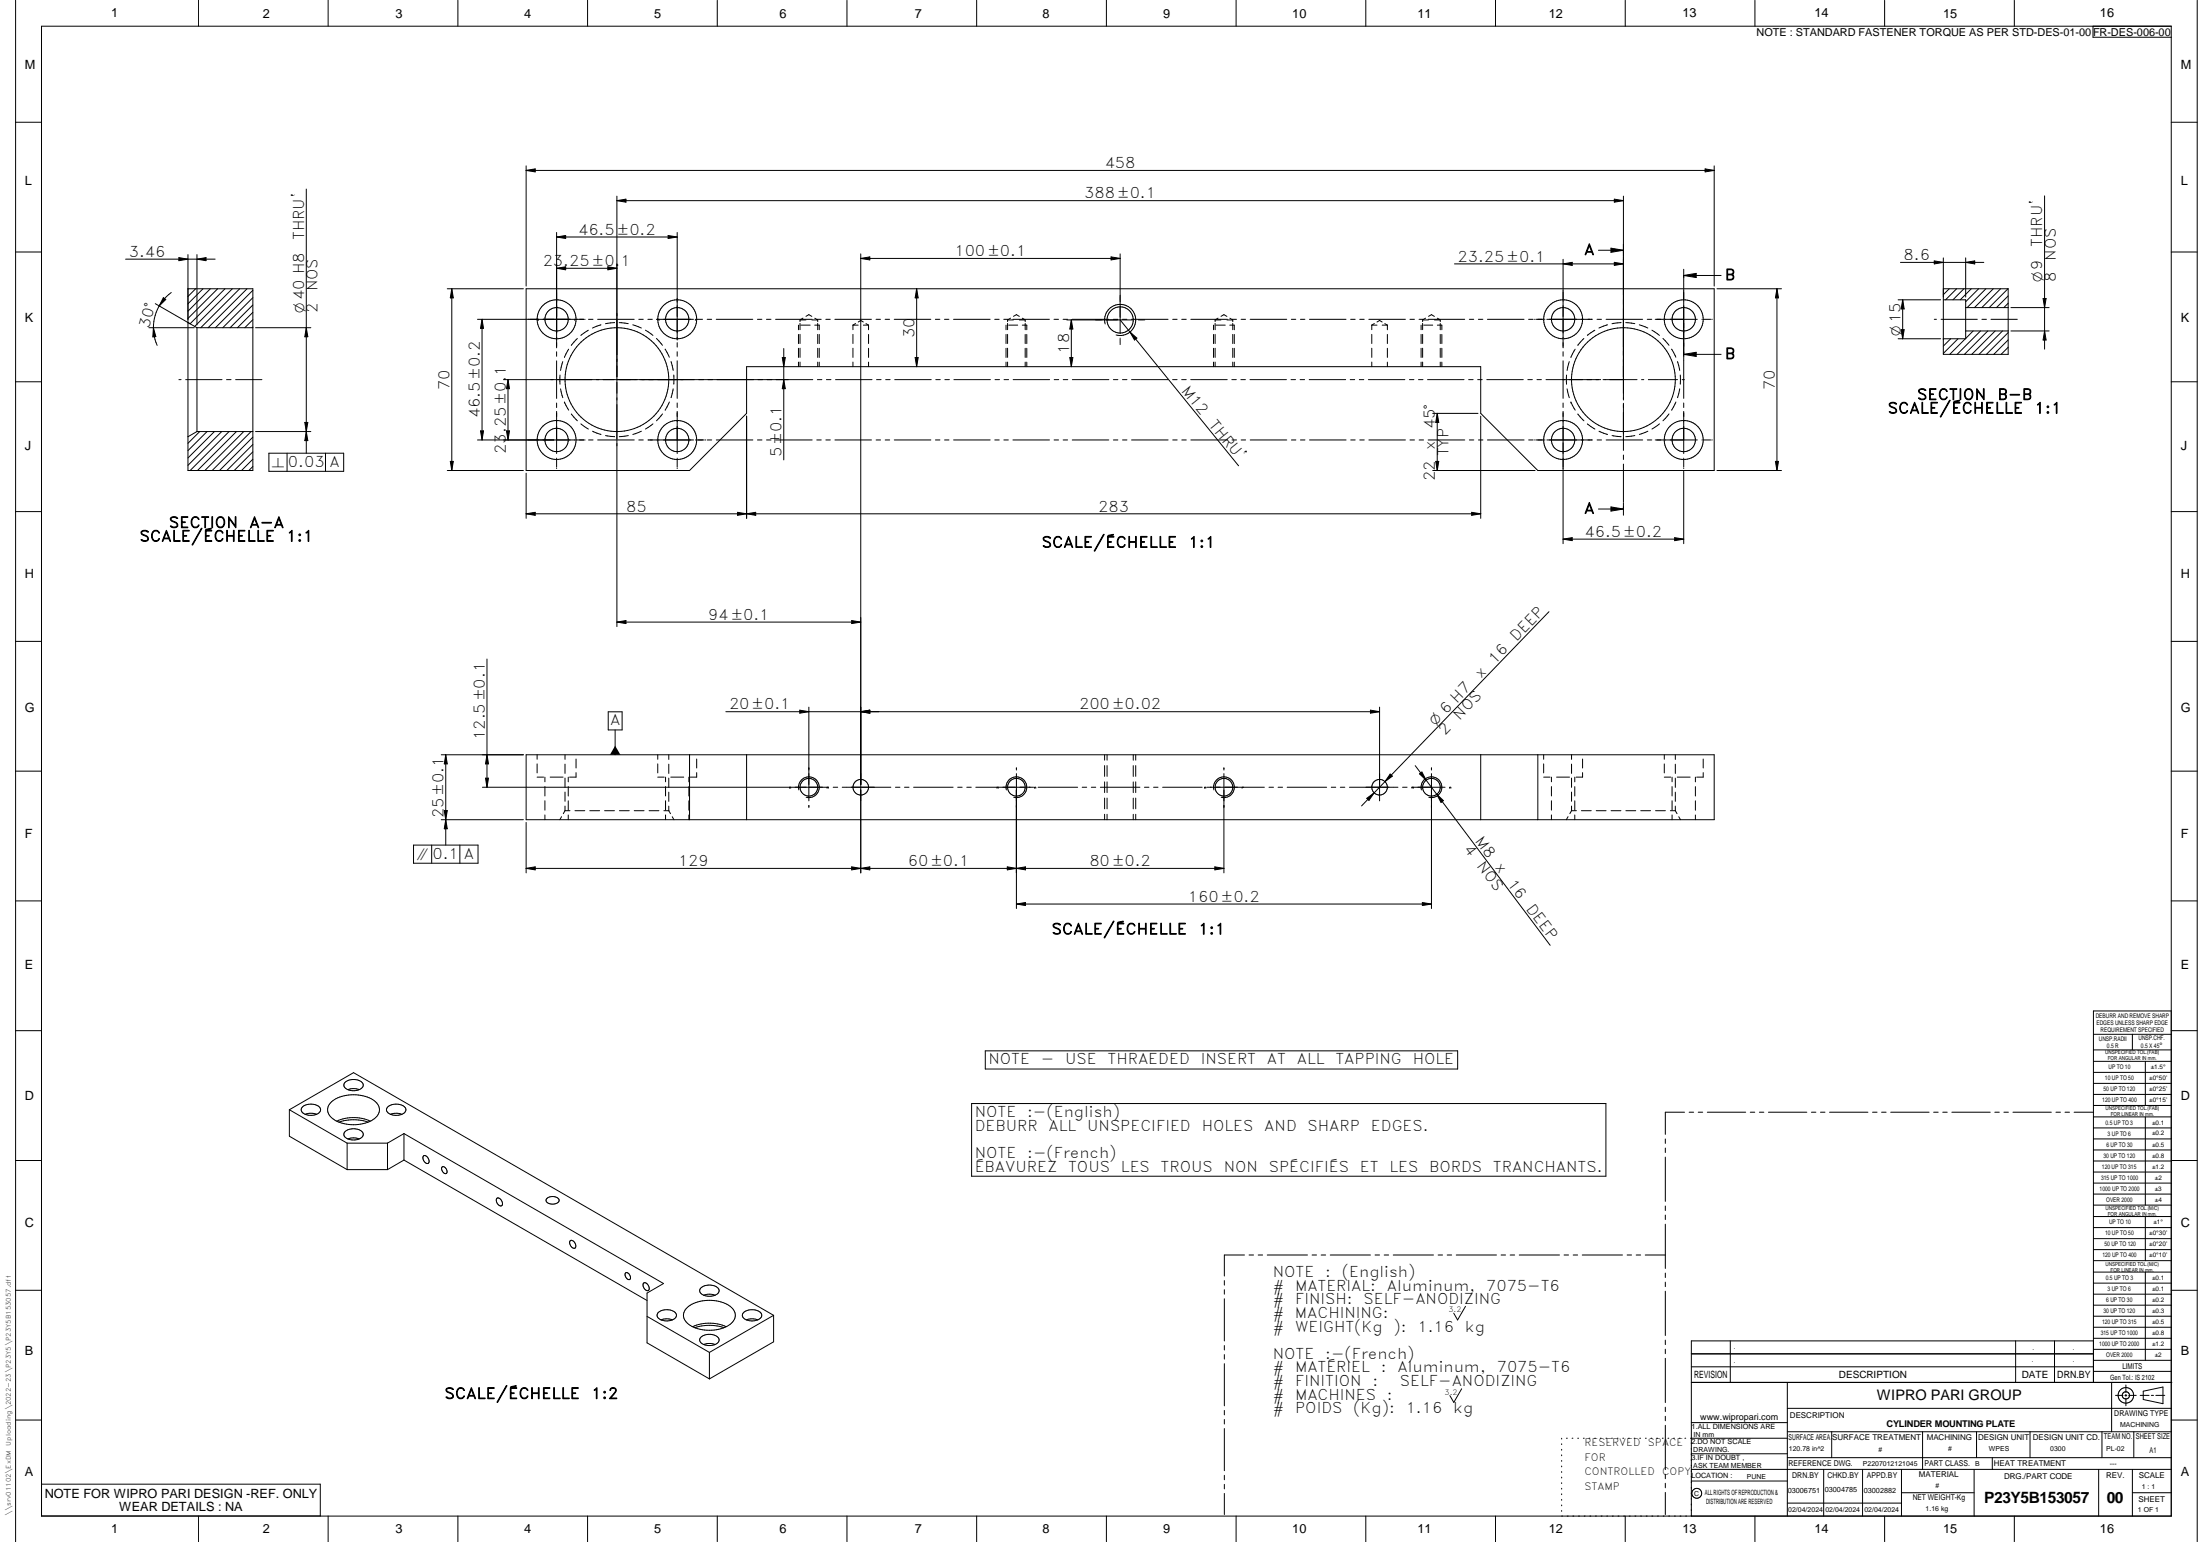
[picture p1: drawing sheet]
<svg xmlns="http://www.w3.org/2000/svg" width="848mm" height="594mm" viewBox="0 0 848 594" stroke-linecap="round" stroke-linejoin="round" font-family="sans-serif">
<g fill="none" stroke="#000" stroke-width=".39">
<path d="M6 .1v593.9M16 10.1h821v574h-821zM76.5 .1v10M126.5 .1v10M176.5 .1v10M226.5 .1v10M276.5 .1v10M326.5 .1v10M376.5 .1v10M426.5 .1v10M476.5 .1v10M526.5 .1v10"/>
<path d="M576.5 .1v10M626.5 .1v10M676.5 .1v10M726.5 .1v10M776.5 .1v10M806.8 10.1v4.3h30.2M847 .1v593.9M6 47.1h10M837 47.1h10M118.1 72.8v101.8M202.8 65.7h458M202.8 65.7l3.5-.6v1.1z"/>
<path d="M202.8 63.9v46.3M237.8 75.6v165.8M237.8 77.3l3.5-.6v1.2zM237.8 77.3h388M622.3 76.7l3.5 .6-3.5 .6zM625.8 75.6v78.5M657.3 65.1l3.5 .6-3.5 .5zM660.8 63.9v46.3M788.2 75.5v59M6 97.1h10M48.4 99.8h34.5M69 99.3l3.5 .5-3.5 .6z"/>
<path d="M72.5 98.1v83.2h25v-70h-25M75.9 98.1v27.1M75.9 99.8l3.5-.5v1.1zM214.6 89.6v44.4M214.6 91.3l3.5-.6v1.2zM214.6 91.3h46.4M257.6 90.7l3.4 .6-3.4 .6zM261 89.6v41.3M331.8 97.8v238.5M331.8 99.6h100M331.8 99.6l3.5-.6v1.1zM428.3 99l3.5 .6-3.5 .5z"/>
<path d="M431.8 97.8v30.7M602.6 99.9v30.3M616.2 96.4h9.6M621 95.6l4.8 .8-4.8 .8zM749.1 99.4v15.1M757.7 99.4v15.1M837 97.1h10M63 114.7l.9 .7-2.5 2.5zM66 112.7a16.7 16.7 0 0 0-6.9 13.6M72.6 111.3l-.1 .1M75.4 111.3l-2.9 2.9M78.3 111.3l-5.8 5.8"/>
<path d="M81.1 111.3l-8.6 8.6M83.9 111.3l-11.4 11.4M86.7 111.3l-13.4 13.4-13.4-7.7M89.6 111.3l-14.5 14.5M92.4 111.3l-15 15M95.2 111.3l-15 15M97.5 117.5l-8.8 8.8M97.5 114.7l-11.6 11.6M97.5 111.8l-14.4 14.5M172.4 111.3h29.4M174.2 111.3v70M174.2 111.3l.6 3.5h-1.2z"/>
<path d="M202.8 111.3h458v70h-68l-22-22v-18h-283v18l-22 22h-63zM214.6 103.4h23.2M214.6 103.4l3.5-.6v1.1zM214.6 116h.1M234.3 102.8l3.5 .6-3.5 .5zM261 116h.1M353.4 111.3l.5 3.5h-1.1zM353.4 111.3v30M560.7 101.7h65.1M602.6 101.7l3.5-.6v1.2zM622.3 101.1l3.5 .6-3.5 .6zM649.1 103.7v4.8"/>
<path d="M649.1 108.8v44.7M649.1 106.1h14.4M649.1 106.1l4.8-.8v1.6zM661.9 111.3h24.9M685 111.3v70M685 111.3l.6 3.5h-1.2zM731.7 115.5h16.4M732.6 101.1h32.1M733.5 115.5l.5 3.5h-1.1zM733.5 115.5v15M745.6 100.5l3.5 .6-3.5 .6zM749.1 115.5h8.6v15h-8.6"/>
<path d="M749.1 111.3h25v25.2h-25zM751.4 111.3l-2.3 2.2M754.3 111.3l-4.3 4.2M757.1 111.3l-4.3 4.2M757.7 118.5h16.4M757.7 101.1l3.5-.6v1.2zM759.9 111.3l-4.2 4.2M762.7 111.3l-5 4.9M765.6 111.3l-7.3 7.2M768.4 111.3l-7.3 7.2M771.2 111.3l-7.2 7.2M774 111.3l-7.2 7.2"/>
<path d="M774.1 114l-4.5 4.5M774.1 116.8l-1.6 1.7M775.2 118.5h14.7M787.6 115h1.2l-.6 3.5zM57.4 126.3h17.5M59.1 126.3l1 3.4-1.2 .1zM59.1 126.3l.4 3.4 1.1 3.4M72.5 124.3l3.4 2M75.9 126.3v40M75.9 126.3h21.6M97.5 120.3l-6 6M97.5 123.2l-3.1 3.1"/>
<path d="M97.5 126l-.3 .3M98.5 126.3h21.3M118.1 126.3l.6 3.5h-1.2zM184.1 123h41M185.8 123v46.5M185.8 123l.6 3.5h-1.2zM207.6 123h.1M214.6 135.5v1.8M214.6 139v14.5M214.6 130h.1M216.9 139.3l-.8 3.4M217.6 137.6h.1"/>
<path d="M219.2 134.5l-1.6 3.1M221.6 123h.1M222.6 130.4l-2.4 2.7M225.4 123h.2M226.8 127.2l-2.9 2M226.9 123h1.7M230.4 123h14.1M231.7 125.1l-3.3 1.3M236.9 124.3l-3.5 .4M238.7 124.3l3.5 .4M243.9 125.1l3.3 1.3M246.2 123h1.8"/>
<path d="M248.8 127.2l2.9 2M249.7 123h1.8M253 130.4l2.4 2.6M253.1 123h.1M253.2 123h14.1M254.1 123h.1M256.4 134.5l1.6 3.1M258.7 139.3l.8 3.4M261 132v1.7M261 135.5v1.7M261 139v14.5M261 130h.1"/>
<path d="M261 131h.1M268.1 123h.1M268.2 123h.7M269 123h1.8M272.6 123h1.7M276.1 123h14.1M292 123h1.7M295.5 123h1.7M299 123h14.1M301.6 137.8h1.1l-.6 3.5zM302.1 134.3v42.9M307.8 125.3v1.7"/>
<path d="M307.8 128.8v3.6M307.8 134.2v3.5M307.8 139.5v1.8M308.4 123.3h2.3M308.4 128.8v3.6M308.4 134.2v3.5M308.4 139.5v1.8M308.4 123.3v.6M308.4 124.6v2.4M308.8 125.3h3.5M309.5 122.6l-1.1 .7M310.7 121.9l1.1-.7 1.1 .7"/>
<path d="M313 123.3h2.2M314.1 125.3h1.7v1.7M314.1 122.6l1.1 .7M314.8 123h1.8M315.2 128.8v3.6M315.2 134.2v3.5M315.2 139.5v1.8M315.2 123.3v.6M315.2 124.6v2.4M315.8 128.8v3.6M315.8 134.2v3.5M315.8 139.5v1.8"/>
<path d="M318.3 123h1.8M321.8 123h14.1M328.8 125.3h2M328.8 125.3v1.7M328.8 128.8v3.6M328.8 134.2v3.5M328.8 139.5v1.8M329.8 124.7l-1 .6M332.8 124.1l-1-.6-1 .6M332.8 125.3h2M333.8 124.7l1 .6M334.8 125.3v1.7"/>
<path d="M334.8 128.8v3.6M334.8 134.2v3.5M334.8 139.5v1.8M337.7 123h1.7M341.2 123h1.7M344.7 123h14.1M352.8 137.8h1.1l-.5 3.5zM360.6 123h1.7M364.1 123h1.7M367.6 123h14.1M383.5 123h1.7M386.9 123h1.8"/>
<path d="M387.8 125.3v1.7M387.8 128.8v3.6M387.8 134.2v3.5M387.8 139.5v1.8M388.4 123.3h2.3M388.4 123.3v.6M388.4 124.6v2.4M388.4 128.8v3.6M388.4 134.2v3.5M388.4 139.5v1.8M388.8 125.3h3.5M389.6 122.6l-1.2 .7"/>
<path d="M390.4 123h14.1M390.7 121.9l1.1-.7 1.1 .7M393 123.3h2.2M394.1 125.3h1.7v1.7M394.1 122.6l1.1 .7M395.2 123.3v.6M395.2 124.6v2.4M395.2 128.8v3.6M395.2 134.2v3.5M395.2 139.5v1.8M395.8 128.8v3.6M395.8 134.2v3.5"/>
<path d="M395.8 139.5v1.8M406.3 123h1.8M409.8 123h1.7M411.2 123.3h25.8M412.4 137.8h1.2l-.6 3.5zM413 123.3l.6 3.5h-1.2zM413 123.3v18M413.3 123h14.1M426 124.8a6 6 0 0 1 7.6-7.3 6 6 0 0 1 2 10.4M429.2 123h1.7M431.8 130.3h.1M431.8 130.6v1.8"/>
<path d="M431.8 132.7v.1M431.8 123.3l45.7 56.2M432.7 123h1.7M435.6 127.9l2.7 2.4-1 .7zM435.6 127.9a6 6 0 0 1-5.3 1.2M436.2 123h14.1M438.8 123.3h.1M439.1 123.3h1.8M441.2 123.3h.1M452.1 123h1.7M455.5 123h1.8M459 123h14.2"/>
<path d="M467.8 125.3v1.7M467.8 128.8v3.6M467.8 134.2v3.5M467.8 139.5v1.8M468.4 123.3h2.3M468.4 123.3v.6M468.4 124.6v2.4M468.4 128.8v3.6M468.4 134.2v3.5M468.4 139.5v1.8M468.8 125.3h3.5M469.5 122.6l-1.1 .7"/>
<path d="M470.7 121.9l1.1-.7 1.1 .7M473 123.3h2.2M474.1 125.3h1.7v1.7M474.1 122.6l1.1 .7M474.9 123h1.8M475.2 123.3v.6M475.2 124.6v2.4M475.2 128.8v3.6M475.2 134.2v3.5M475.2 139.5v1.8M475.8 128.8v3.6M475.8 134.2v3.5"/>
<path d="M475.8 139.5v1.8M478.4 123h1.7M481.9 123h14.1M497.8 123h1.7M501.3 123h1.7M504.8 123h14.1M520.7 123h1.7M524.2 123h1.7M527.7 123h14.1M528.8 125.3v1.7M528.8 128.8v3.6M528.8 134.2v3.5"/>
<path d="M528.8 139.5v1.8M528.8 125.3h2M529.8 124.7l-1 .6M532.8 124.1l-1-.6-1 .6M532.8 125.3h2M533.8 124.7l1 .6M534.8 125.3v1.7M534.8 128.8v3.6M534.8 134.2v3.5M534.8 139.5v1.8M543.5 123h1.8M547 123h1.7"/>
<path d="M547.8 125.3v1.7M547.8 128.8v3.6M547.8 134.2v3.5M547.8 139.5v1.8M548.4 123.3h2.3M548.4 123.3v.6M548.4 124.6v2.4M548.4 128.8v3.6M548.4 134.2v3.5M548.4 139.5v1.8M548.8 125.3h3.5M549.6 122.6l-1.2 .7"/>
<path d="M550.5 123h14.1M550.7 121.9l1.1-.7 1.1 .7M553 123.3h2.2M554.1 125.3h1.7v1.7M554.1 122.6l1.1 .7M555.2 123.3v.6M555.2 124.6v2.4M555.2 128.8v3.6M555.2 134.2v3.5M555.2 139.5v1.8M555.8 128.8v3.6M555.8 134.2v3.5"/>
<path d="M555.8 139.5v1.8M566.4 123h1.7M569.9 123h1.7M573.4 123h14.1M589.3 123h1.7M591.6 123h.1M592.1 123h2.9M595.4 123h.2M596.3 123h17.6M602.6 135.5v1.7M602.6 139v14.5M602.6 130.6v3.1"/>
<path d="M602.6 133.8v.2M604.9 139.3l-.8 3.4M605.6 137.6h.1M607.2 134.5l-1.6 3.1M610.6 130.4l-2.4 2.7M614.8 127.2l-2.9 2M615.6 123h1.8M619.1 123h14.1M619.7 125.1l-3.3 1.3M624.9 124.3l-3.5 .4M626.7 124.3l3.5 .4M631.9 125.1l3.3 1.3"/>
<path d="M635 123h1.7M636.8 127.2l2.9 2M638.1 123h.1M638.5 123h3M641.1 130.4l2.3 2.6M644.4 134.5v.1M644.4 134.6l1.6 3M646.7 139.3l.8 3.4M649.1 136.5l4.8-.8v1.6zM649.1 136.5h14.4M654.3 123h-12.4M656.1 123h.1"/>
<path d="M656.6 123h2.9M659.9 123h.2M731.7 130.5h16.4M732.9 127h1.1l-.5 3.5zM745.6 123h.9M748.3 123h13.9M749.1 130.5h.1M752 130.5l-2.9 2.8M754.8 130.5l-5.7 5.7M757.6 130.5l-6 6M760.6 127.5l-2.9 2.9M763.5 127.5l-9.1 9"/>
<path d="M764 123h1.7M766.3 127.5l-9 9M767.5 123h10.1M769.1 127.5l-9 9M771.9 127.5l-9 9M774.1 128.1l-8.4 8.4M774.1 133.8l-2.7 2.7M774.1 131l-5.5 5.5M774.1 127.5l-16.4 .1M775.2 127.5h14.7M788.2 127.5l.6 3.5h-1.2zM6 147.1h10"/>
<path d="M69 146.3h.8M71.6 146.3h14M87.3 146.3h1.8M90.8 146.3h10.2M194.1 146.3h119.2M195.8 146.3v23.2M195.8 146.3l.6 3.5h-1.2zM214.6 155.3v1.7M214.6 158.8v3.2M214.6 158.5v.2M215.9 144.5v3.5M216.1 149.8l.9 3.4"/>
<path d="M217.6 154.9h.1M217.6 154.9l1.6 3.1M220.2 159.5l2.4 2.6M255.4 159.5l-2.3 2.6M258 154.9l-1.6 3.1M259.5 149.8l-.8 3.4M259.7 144.5v3.5M261 155.3v1.7M261 158.5v3.5M302.1 146.3l.6 3.5h-1.1zM315.1 146.3h1.7M318.6 146.3h1.7"/>
<path d="M322.1 146.3h14M337.9 146.3h1.7M341.4 146.3h1.7M344.9 146.3h14.1M360.7 146.3h1.8M364.2 146.3h1.8M367.7 146.3h14.1M383.6 146.3h1.7M387.1 146.3h1.7M390.6 146.3h14M406.4 146.3h1.7M409.9 146.3h1.7"/>
<path d="M413.4 146.3h14M429.2 146.3h1.7M432.7 146.3h1.7M436.2 146.3h14.1M452 146.3h1.7M455.5 146.3h1.8M459 146.3h14.1M474.9 146.3h1.7M478.3 146.3h1.8M481.9 146.3h14M497.7 146.3h1.7M501.2 146.3h1.7"/>
<path d="M504.7 146.3h14M520.5 146.3h1.7M524 146.3h1.7M527.5 146.3h14M543.3 146.3h1.7M546.8 146.3h1.8M550.3 146.3h14.1M552.3 159.3h17.5M554 159.3v22M554 159.3l.6 3.5h-1.1zM566.1 146.3h1.8M569.6 146.3h1.8"/>
<path d="M573.2 146.3h14M589 146.3h1.7M592.5 146.3h1.7M596 146.3h21M602.6 155.3v1.7M602.6 158.5v3.5M603.9 144.5v3.5M604.1 149.8l.8 3.4M605.6 154.9h.1M605.6 154.9l1.6 3.1M608.2 159.5l2.4 2.6M618 146.3h13.1"/>
<path d="M625.8 155.4v18.1M632.8 146.3h.9M635.4 146.3h11.3M643.4 159.5l-2.3 2.6M646 154.9l-1.6 3.1M647.5 149.8l-.8 3.4M647.7 144.5v3.5M648.4 146.3h.9M649.1 155.3v1.7M649.1 158.5v3.5M837 147.1h10M75.9 166.3h21.6"/>
<path d="M75.9 166.3l-3.4 2M77 166.3l-4.5 4.5M79.8 166.3l-7.3 7.3M82.7 166.3l-10.2 10.1M85.5 166.3l-13 13M88.3 166.3l-15 15M91.1 166.3l-15 15M94 166.3l-15 15M96.8 166.3l-15 15M97.5 174.1l-7.2 7.2M97.5 171.2l-10.1 10.1M97.5 176.9l-4.4 4.4"/>
<path d="M97.5 168.4l-12.9 12.9M97.5 179.7l-1.6 1.6M98.5 166.3h21.3M103.7 174.6h28.8v7h-28.8zM110.7 174.6v7M117.5 162.8h1.2l-.6 3.5zM118.1 166.3l.6 3.5h-1.2zM125.5 174.6v7M173.6 177.8h1.2l-.6 3.5zM184.1 169.5h37.6M185.2 166h1.2l-.6 3.5zM195.2 166h1.2l-.6 3.5z"/>
<path d="M214.6 162.3v12.5M214.6 176.5v.2M214.6 177.1v2.8M223.9 163.3l2.9 2M225.1 169.5h-3M225.4 169.5h.2M226.9 169.5h1.7M228.4 166.1l3.3 1.3M230.4 169.5h14.1M233.4 167.8l3.5 .4M242.2 167.8l-3.5 .4M246.3 169.5h1.7"/>
<path d="M247.2 166.1l-3.3 1.3M249.8 169.5h17.6M251.7 163.3l-2.9 2M261 162.3v12.5M261 176.5v.2M261 177.1v2.8M268.1 169.5h.1M268.6 169.5h2.9M271.9 169.5h.2M272.6 169.5h1.8M276.1 169.5h14.1M287.8 160.3v39.4"/>
<path d="M292 169.5h1.7M295.5 169.5h1.7M299 169.5h14.1M314.9 169.5h1.7M318.4 169.5h1.7M321.9 169.5h14.1M337.7 169.5h1.7M341.2 169.5h1.8M344.7 169.5h14.1M360.6 169.5h1.7M364.1 169.5h1.7M367.6 169.5h14.1"/>
<path d="M383.5 169.5h1.7M387 169.5h1.7M390.5 169.5h14.1M406.3 169.5h1.8M409.8 169.5h1.8M413.3 169.5h14.1M429.2 169.5h1.7M432.7 169.5h1.7M436.2 169.5h14.1M452.1 169.5h1.7M455.6 169.5h1.7M459.1 169.5h14.1"/>
<path d="M474.9 169.5h1.8M478.5 169.5h1.7M481.9 169.5h14.1M497.8 169.5h1.7M501.3 169.5h1.7M504.8 169.5h14.1M520.7 169.5h1.7M524.2 169.5h1.7M527.7 169.5h14.1M543.5 169.5h1.8M547.1 169.5h1.7M550.5 169.5h14.1"/>
<path d="M553.5 177.8h1.1l-.6 3.5zM566.4 169.5h1.7M569.9 169.5h1.7M570.8 160.3v39.4M573.4 169.5h14.1M589.3 169.5h1.7M591.6 169.5h.1M592.1 169.5h2.9M595.4 169.5h.2M596.3 169.5h17.6M602.6 162.3v47.2M611.9 163.3l2.9 2"/>
<path d="M615.7 169.5h1.7M616.4 166.1l3.3 1.3M619.1 169.5h14.1M621.4 167.8l3.5 .4M625.8 175.3v1.7M625.8 178.8v14.7M630.2 167.8l-3.5 .4M635 169.5h1.8M635.2 166.1l-3.2 1.3M638.1 169.5h.1M638.5 169.5h3M639.7 163.3l-2.9 2"/>
<path d="M649.1 162.3v12.5M649.1 176.5v.2M649.1 177.1v2.8M654.3 169.5h-12.4M656.1 169.5h.1M656.6 169.5h2.9M659.9 169.5h.2M684.4 177.8h1.2l-.6 3.5zM6 197.1h10M172.4 181.3h29.4M202.8 182.3v17.4M202.8 198l3.5-.6v1.1z"/>
<path d="M202.8 198h368M214.6 180.3v.2M261 180.3v.2M284.3 197.4l3.5 .6-3.5 .5zM287.8 198l3.5-.6v1.1zM552.3 181.3h39.5M567.3 197.4l3.5 .6-3.5 .5zM616.2 196.1h9.6M621 195.3l4.8 .8-4.8 .8zM625.8 193.7v4.8M649.1 180.3v.2M649.1 181.6v27.9"/>
<path d="M661.9 181.3h24.9M837 197.1h10M602.6 207.7l3.5-.6v1.2zM602.6 207.7h46.5M645.6 207.1l3.5 .6-3.5 .6zM237.8 239.7l3.5-.6v1.1zM237.8 239.7h94M328.3 239.1l3.5 .6-3.5 .5zM597.1 235.7l-63.2 65.4M6 247.1h10M187.7 253.9v49.4M837 247.1h10"/>
<path d="M234.5 274.2h5.3v7h-5.3zM279.8 274.2h252M308.3 273.6l3.5 .6-3.5 .6zM311.8 272.4v36.1M331.8 274.2l3.5-.6v1.2zM528.3 273.6l3.5 .6-3.5 .6zM531.8 272.4v36.1M6 297.1h10M170.1 290.8h31.7M171.8 290.8v34.8M171.8 290.8l.6 3.5h-1.1zM187.2 299.8h1.1l-.6 3.5z"/>
<path d="M187.7 290.8l.6 3.5h-1.1zM202.8 290.8h458v25h-458zM207.1 299.4h2.4M207.1 290.8v1.7M207.1 294.3v3.5M210.1 299.4v1.8M212.1 299.4h5M217.8 290.8v1.8M217.8 294.4v3.6M217.8 299.8v3.5M219.1 299.4v1.8M222.1 297.7v1.7h-2.5"/>
<path d="M222.1 292.4v3.5M237.1 281.2v9.6M253.6 299.4h2.5M253.6 290.8v1.7M253.6 294.3v3.5M256.6 299.4v1.8M257.8 290.8v1.8M257.8 294.4v3.6M257.8 299.8v3.6M258.6 299.4h5M265.6 299.4v1.8M265.8 290.8v25"/>
<path d="M268.6 297.7v1.7h-2.5M268.6 292.4v3.5M287.8 290.8v25M311.8 296.3h.1M311.8 295.8h.1M391.8 296.3h.1M391.8 295.8h.1M391.8 295.9v.3M391.8 298v52M425.8 290.8v2.1M425.8 295v4.1M426.8 290.8v2.1"/>
<path d="M426.8 295v4.1M436.9 290.8v2.1M436.9 295v4.1M437.8 290.8v2.1M437.8 295v4.1M471.8 296.3h.1M471.8 295.8h.1M471.8 295.9v.3M471.8 298v38.3M535.9 298.2l.8 .8-2.8 2.1zM545.5 295l8.3 11M547.2 298.1l.9-.7 1.7 3.2z"/>
<path d="M551.8 296.3h.1M551.8 295.8h.1M551.8 295.9v.3M551.8 298v52M570.8 290.8v25M592.8 290.8v25M595.1 299.4h2.4M595.1 290.8v1.7M595.1 294.3v3.5M598.1 299.4v1.8M600.1 299.4h4.9M605.8 290.8v1.8"/>
<path d="M605.8 294.4v3.6M605.8 299.8v3.5M607.1 299.4v1.8M610.1 297.7v1.7h-2.5M610.1 292.4v3.5M641.6 299.4h2.4M641.6 290.8v1.7M641.6 294.3v3.5M644.6 299.4v1.8M645.8 290.8v1.8M645.8 294.4v3.6M645.8 299.8v3.6"/>
<path d="M646.6 299.4h4.9M653.6 299.4v1.8M656.6 297.7v1.7h-2.6M656.6 292.4v3.5M837 297.1h10M170.1 315.8h31.7M171.3 312.3h1.1l-.6 3.5zM171.8 315.8l.6 3.5h-1.1zM202.8 316.8v19.5M210.1 303v3.7M210.1 308.5v3.6M210.1 314v1.8"/>
<path d="M216.5 314.6l-.7 1.2M217.8 305.2v3.5M217.8 310.5v1.8M217.8 312.3h1.9M217.8 312.3l-.7 1.2M219.1 303.1v3.6M219.1 308.5v3.6M219.1 314v1.8M221.6 312.3h3.8M227.4 312.3h3.7M233.1 312.3h3.8M238.8 312.3h3.8"/>
<path d="M244.5 312.3h3.8M250.2 312.3h3.8M255.9 312.3h1.9M256.6 303v3.7M256.6 308.5v3.6M256.6 314v1.8M257.8 305.2v3.5M257.8 310.6v1.7M257.8 312.3l.7 1.2M259.1 314.7l.7 1.1M265.6 303.1v3.6M265.6 308.5v3.6"/>
<path d="M265.6 314v1.8M304.3 303.3h.1M304.8 303.3h.1M308 304.3a4 4 0 0 1 3.5-5 4 4 0 0 1 4.3 4.3 4 4 0 0 1-5 3.5M311.8 310.3h.1M311.8 310.8h.1M311.8 310.4v.3M318.8 303.3h.1M319.3 303.3h.1M319.4 303.3h-133.4M321.2 303.3h1.7M324.7 303.3h1.7"/>
<path d="M326.6 303.3h16.8M345.2 303.3h1.7M348.7 303.3h1.7M352.2 303.3h15.2M369.2 303.3h1.7M372.7 303.3h1.7M376.2 303.3h22.2M384.3 303.3h.1M384.8 303.3h.1M387.9 304.3a4 4 0 0 1 3.5-5 4 4 0 0 1 4.4 4.3 4 4 0 0 1-5 3.5M391.8 310.3h.1M391.8 310.8h.1"/>
<path d="M398.8 303.3h.1M398.9 303.3h.3M399.3 303.3h.1M400.2 303.3h15.2M417.2 303.3h1.7M420.7 303.3h1.7M424.2 303.3h15.2M425.8 301.2v4.2M425.8 307.5v4.1M425.8 313.7v2.1M426.8 301.2v4.2M426.8 307.5v4.1"/>
<path d="M426.8 313.7v2.1M436.9 301.2v4.2M436.9 307.5v4.1M436.9 313.7v2.1M437.8 301.2v4.2M437.8 307.5v4.1M437.8 313.7v2.1M441.2 303.3h1.7M444.7 303.3h1.7M448.2 303.3h15.2M464.3 303.3h.1M464.4 303.3h.3"/>
<path d="M464.8 303.3h.1M465.2 303.3h22.2M468 304.3a4 4 0 0 1 3.5-5 4 4 0 0 1 4.3 4.3 4 4 0 0 1-5 3.5M471.8 310.3h.1M471.8 310.8h.1M478.8 303.3h.1M489.2 303.3h1.7M492.7 303.3h1.7M496.2 303.3h15.2M513.2 303.3h1.7M516.7 303.3h1.7M520.2 303.3h16.9"/>
<path d="M526.9 307.6l2.8-2.1-2 2.9zM533.9 301.1l-9 9.4M537.2 303.3h1.7M540.7 303.3h1.7M544.2 303.3h12.9M544.3 303.3h.1M544.8 303.3h.1M547.9 304.3a4 4 0 0 1 3.5-5 4 4 0 0 1 4.4 4.3 4 4 0 0 1-5 3.5M551.8 310.3h.1M551.8 310.8h.1M553.8 306l43.8 58.2M553.8 306l2.6 2.5-.9 .7z"/>
<path d="M558.8 303.3h.1M558.9 303.3h.3M559.3 303.3h.1M598.1 303v3.7M598.1 308.5v3.6M598.1 314v1.8M604.5 314.6l-.7 1.2M605.8 312.3h1.9M605.8 312.3l-.6 1.2M605.8 305.2v3.5M605.8 310.5v1.8M607.1 303.1v3.6"/>
<path d="M607.1 308.5v3.6M607.1 314v1.8M609.6 312.3h3.8M615.3 312.3h3.8M621.1 312.3h3.7M626.8 312.3h3.8M632.5 312.3h3.8M638.2 312.3h3.8M643.9 312.3h1.9M644.6 303v3.7M644.6 308.5v3.6M644.6 314v1.8"/>
<path d="M645.8 312.3l.7 1.2M645.8 305.2v3.5M645.8 310.6v1.7M647.1 314.7l.7 1.1M653.6 303.1v3.6M653.6 308.5v3.6M653.6 314v1.8M159.4 325.6h24.9v7h-24.9zM166.4 325.6v7M177.3 325.6v7M202.8 334.6h269M202.8 334.6l3.5-.6v1.1z"/>
<path d="M328.3 334l3.5 .6-3.5 .5zM331.8 334.6l3.5-.6v1.1zM388.3 334l3.5 .6-3.5 .5zM391.8 334.6l3.5-.6v1.1zM468.3 334l3.5 .6-3.5 .5zM6 347.1h10M391.8 348.3l3.5-.6v1.2zM391.8 348.3h160M548.3 347.7l3.5 .6-3.5 .6zM837 347.1h10M6 397.1h10M807 398.5h30"/>
<path d="M822 398.5v6M837 397.1h10M837 389.5h-30v143.1M133.2 416.8a4.9 4.9 0 0 1 6.8 .9 2.58 2.58 0 0 1-2.9 2.5 3.7 3.7 0 0 1-4.6-2.1zM134.1 419.8a6.2 6.2 0 0 1 4.4 0M379.8 404.9h182.1v7h-182.1zM807 404.5h30M807 408.9h30M807 413.2h30M807 417.4h30M827 408.9v17M111.5 427.5l22.3 12.9"/>
<path d="M111.5 427.5l24.8-14.2 161.9 93.5M111.5 427.5v10.2l22.3 12.9M116.5 426.6a5.1 5.1 0 0 1 6.9 .3 2.11 2.11 0 0 1-2.2 2.7 4.3 4.3 0 0 1-5.1-1.7zM122 429.3a6.2 6.2 0 0 0-4.4 0M127.8 424.5a14.4 14.4 0 0 1 17.4 .5 4.1 4.1 0 0 1-1.5 6.4 14.9 14.9 0 0 1-15.9-.8 3.8 3.8 0 0 1 0-6.1zM129.8 431.9a15.9 15.9 0 0 1 13 0M130.6 432.3a18.1 18.1 0 0 1 11.3 0M133.2 435.8a4.9 4.9 0 0 1 6.8 .9 3.1 3.1 0 0 1-4 2.5 2.9 2.9 0 0 1-3.4-2.5zM138.5 438.8a6.2 6.2 0 0 0-4.4 0M149.6 426.3a4.9 4.9 0 0 1 6.8 .9 2.58 2.58 0 0 1-2.8 2.5 3.7 3.7 0 0 1-4.6-2.2zM154.9 429.3a6.2 6.2 0 0 0-4.4 0M155.7 436.7l100.1 57.8-6.4 3.7v19.2l24.1 13.8"/>
<path d="M155.7 436.7v10.2M155.7 436.7l-6.3 3.7M374.5 425.2h244.6v28h-244.6zM642 438.8v1.7M649.4 428.5h-7.4v8.5M651.2 428.5h1.7M654.6 428.5h1.8M658.2 428.5h14.8M674.7 428.5h1.7M678.2 428.5h1.7M681.7 428.5h14.8M698.3 428.5h1.7"/>
<path d="M701.8 428.5h1.7M705.3 428.5h14.8M721.8 428.5h1.8M725.3 428.5h1.8M728.9 428.5h14.7M745.4 428.5h1.7M748.9 428.5h1.7M752.4 428.5h14.8M769 428.5h1.7M772.5 428.5h1.7M776 428.5h14.8M792.5 428.5h1.8"/>
<path d="M796 428.5h1.8M799.5 428.5h7.4M807 421.6h30M807 425.9h30M807 430.3h30M807 434.6h30M807 438.8h30M827 430.3v34M6 447.1h10M133.8 440.4h15.6M133.8 440.4v10.2M133.8 450.6h15.6"/>
<path d="M149.4 440.4v10.2M155.7 446.9l-6.3 3.7M155.7 446.9l93.7 54.1M163.2 445.4a1.84 1.84 0 0 1 2.2 2.4 1.28 1.28 0 0 1-1.4 .3 1.28 1.28 0 0 1-.8-1.2zM170.4 449.7a1.52 1.52 0 0 1 1.6 .7 1.52 1.52 0 0 1-.2 1.8 1.94 1.94 0 0 1-1.4-2.5zM642 442.3v1.7M642 445.8v17.1M807 443h30M807 447.3h30M807 451.5h30M807 455.8h30M837 447.1h10"/>
<path d="M191.5 461.7a1.86 1.86 0 0 1 2.1 2.5 1.28 1.28 0 0 1-1.4 .2 1.28 1.28 0 0 1-.7-1.2zM210.9 461.7a3.1 3.1 0 0 1 4.6 .7 2.91 2.91 0 0 1-5 0zM219.8 478.1a1.82 1.82 0 0 1 2.1 2.4 1.27 1.27 0 0 1-1.4 .2 1.27 1.27 0 0 1-.7-1.1zM642 464.6v1.8M642 468.1v1.8M642 471.6v17.1M807 460h30M807 464.3h30M807 468.7h30M807 472.9h30M807 477.2h30M827 468.7v17"/>
<path d="M6 497.1h10M241.1 490.5a1.53 1.53 0 0 1 1.7 .7 1.53 1.53 0 0 1-.3 1.8 1.95 1.95 0 0 1-1.4-2.5zM248.1 494.4a1.86 1.86 0 0 1 2.1 2.4 1.28 1.28 0 0 1-1.4 .3 1.28 1.28 0 0 1-.7-1.2zM270.1 496.3a4.9 4.9 0 0 1 7.1 .6 2.58 2.58 0 0 1-2.9 2.5 3.7 3.7 0 0 1-4.6-2.2zM271.3 499a6.2 6.2 0 0 1 4.4 0M472 493.4v1.7M472 496.9v1.7M479.7 483.5h-7.7v8.1M481.5 483.5h1.7M485 483.5h1.7M488.5 483.5h15.5M505.8 483.5h1.7"/>
<path d="M509.3 483.5h1.7M512.8 483.5h15.5M530.1 483.5h1.7M533.6 483.5h1.7M537.1 483.5h15.5M554.4 483.5h1.7M557.9 483.5h1.7M561.4 483.5h15.5M578.7 483.5h1.7M582.1 483.5h1.8M585.7 483.5h15.5M602.9 483.5h1.8"/>
<path d="M606.4 483.5h1.8M609.9 483.5h15.6M627.2 483.5h1.7M630.7 483.5h1.8M634.2 483.5h7.8M642 490.5v1.7M642 494v1.7M642 497.5v17M807 481.4h30M807 485.7h30M807 490.1h30M807 494.3h30"/>
<path d="M807 498.6h30M827 490.1v34M837 497.1h10M249.4 507.2l24.1 13.8M253.6 505.8a5.1 5.1 0 0 1 7 .3 2.11 2.11 0 0 1-2.2 2.7 4.4 4.4 0 0 1-5.1-1.7zM254.8 508.5a5.9 5.9 0 0 1 4.4 0M265 503.7a14.4 14.4 0 0 1 17.4 .5 4 4 0 0 1-1.5 6.4 14.9 14.9 0 0 1-15.9-.8 3.8 3.8 0 0 1 0-6.1zM267.8 511.5a18.1 18.1 0 0 1 11.3 0M270.1 515.3a4.9 4.9 0 0 1 7.1 .6 2.58 2.58 0 0 1-2.9 2.5 3.7 3.7 0 0 1-4.6-2.2zM271.3 518a6.2 6.2 0 0 1 4.4 0M280 511.1a16.1 16.1 0 0 0-13 0M286.5 505.8a5.1 5.1 0 0 1 7 .3 2.13 2.13 0 0 1-2.2 2.7 4.4 4.4 0 0 1-5.1-1.7z"/>
<path d="M287.7 508.5a5.9 5.9 0 0 1 4.4 0M298.2 506.8l-24.7 14.2M298.2 506.8v10.2l-24.7 14.2M472 500.4v16.2M472 518.4v1.7M564.9 503.3l-3 5.2-1.5-2.6M642 516.3v1.7M642 519.8v1.7M667 516.6v16M777 516.6v16M792 516.6v16M807 516.6h-155v67.5"/>
<path d="M807 502.8h30M807 507.1h30M807 511.3h30M807 515.6h30M807 519.9h30M273.5 521v10.2M472 521.9v1.7M472 525.4v16.2M563.5 535.1l-3.1 5.2-1.5-2.6M642 523.3v17.1M652 532.6h185.2M652 526.6h155"/>
<path d="M652 521.6h155M689 532.6v51.5M807 524.1h30M807 528.3h30M814 532.6v19M815.5 537.6h2.9M819.1 537.6h.7M819.5 533.6v2.9M819.5 537.2v.8M819.5 538.7v2.9M820.6 537.6h2.9M825 537.6h3.4"/>
<path d="M826.2 536l7.6-1.6v6.4l-7.6-1.6zM829.3 537.6h.9M831 537.6h3.5M6 547.1h10M472 543.4v1.7M472 546.9v1.7M472 550.4v16.2M602 554.1v.3M602 556.2v.4M602 558.4v.3M603.8 554.1h.4M606 554.1h.3"/>
<path d="M608.2 554.1h.3M610.4 554.1h.3M612.5 554.1h.4M614.7 554.1h.3M616.9 554.1h.3M619.1 554.1h.3M621.2 554.1h.4M623.4 554.1h.3M625.6 554.1h.3M627.8 554.1h.3M629.9 554.1h.4M632.1 554.1h.3"/>
<path d="M634.3 554.1h.3M636.5 554.1h.3M638.6 554.1h.4M640.8 554.1h.3M642 542.1v1.8M642 545.6v1.8M642 549.1v17.1M643 554.1h.3M645.2 554.1h.3M647.3 554.1h.4M649.5 554.1h.3M651.7 554.1h37.3"/>
<path d="M652 548.1h37M689 542.6h148M689 551.6h148M706.1 551.6v10M741.1 551.6v14.5M761.9 551.6v10M782.6 551.6v10M810.3 551.6v10M822.6 551.6v10M837 547.1h10M16 571.8h107.5v12.3h-107.5M472 568.4v1.7"/>
<path d="M472 571.9v1.7M472 575.4v8.1M602 560.5v.4M602 562.7v.3M602 564.8v.3M602 566.9v.4M602 569.1v.3M602 571.2v.4M602 573.4v.3M602 575.5v.4M602 577.7v.3M602 579.8v.3"/>
<path d="M642 568v1.7M642 571.5v1.7M642 575v8.5M652 570.6h37M652 566.1h185M652 560.1h37M689 561.6h148M689 579.1h44M703 566.1v18M718 566.1v18M733 575.1h28M733 566.1v18"/>
<path d="M761 566.1v18M768 561.6v4.5M809 566.1v18M822 575.1h15M822 566.1v18M76.5 584.1v9.9M126.5 584.1v9.9M176.5 584.1v9.9M226.5 584.1v9.9M276.5 584.1v9.9M326.5 584.1v9.9M376.5 584.1v9.9"/>
<path d="M426.5 584.1v9.9M476.5 584.1v9.9M526.5 584.1v9.9M576.5 584.1v9.9M602 582v.3M626.5 584.1v9.9M676.5 584.1v9.9M726.5 584.1v9.9M776.5 584.1v9.9"/>
<circle cx="214.6" cy="123" r="4.5"/>
<circle cx="214.6" cy="123" r="7.5"/>
<circle cx="261.1" cy="123" r="4.5"/>
<circle cx="261.1" cy="123" r="7.5"/>
<circle cx="431.8" cy="123.3" r="5.1"/>
<circle cx="602.5" cy="123" r="4.5"/>
<circle cx="602.6" cy="123" r="7.5"/>
<circle cx="649" cy="123" r="4.5"/>
<circle cx="649.1" cy="123" r="7.5"/>
<circle cx="237.8" cy="146.3" r="20"/>
<circle cx="625.8" cy="146.3" r="20"/>
<circle cx="214.6" cy="169.5" r="7.5"/>
<circle cx="214.6" cy="169.5" r="4.5"/>
<circle cx="261.1" cy="169.5" r="4.5"/>
<circle cx="261.1" cy="169.5" r="7.5"/>
<circle cx="602.5" cy="169.5" r="4.5"/>
<circle cx="602.6" cy="169.5" r="7.5"/>
<circle cx="649.1" cy="169.5" r="4.5"/>
<circle cx="649.1" cy="169.5" r="7.5"/>
<circle cx="311.8" cy="303.3" r="3.4"/>
<circle cx="331.8" cy="303.3" r="3"/>
<circle cx="391.8" cy="303.3" r="3.4"/>
<circle cx="471.8" cy="303.3" r="3.4"/>
<circle cx="531.8" cy="303.3" r="3"/>
<circle cx="551.8" cy="303.3" r="3.4"/>
<circle cx="819.5" cy="537.6" r="3"/>
<circle cx="819.5" cy="537.6" r="1.39"/>
<circle cx="654.1" cy="575.3" r="1.89"/>
</g>
<g fill="#000">
<path d="M202.8 65.7l3.5-.6v1.1zM237.8 77.3l3.5-.6v1.2zM622.3 76.7l3.5 .6-3.5 .6zM657.3 65.1l3.5 .6-3.5 .5zM69 99.3l3.5 .5-3.5 .6zM75.9 99.8l3.5-.5v1.1zM214.6 91.3l3.5-.6v1.2zM257.6 90.7l3.4 .6-3.4 .6zM331.8 99.6l3.5-.6v1.1zM428.3 99l3.5 .6-3.5 .5zM621 95.6l4.8 .8-4.8 .8zM63 114.7l.9 .7-2.5 2.5z"/>
<path d="M174.2 111.3l.6 3.5h-1.2zM214.6 103.4l3.5-.6v1.1zM234.3 102.8l3.5 .6-3.5 .5zM353.4 111.3l.5 3.5h-1.1zM602.6 101.7l3.5-.6v1.2zM622.3 101.1l3.5 .6-3.5 .6zM649.1 106.1l4.8-.8v1.6zM685 111.3l.6 3.5h-1.2zM733.5 115.5l.5 3.5h-1.1zM745.6 100.5l3.5 .6-3.5 .6zM757.7 101.1l3.5-.6v1.2zM787.6 115h1.2l-.6 3.5z"/>
<path d="M59.1 126.3l1 3.4-1.2 .1zM118.1 126.3l.6 3.5h-1.2zM185.8 123l.6 3.5h-1.2zM301.6 137.8h1.1l-.6 3.5zM352.8 137.8h1.1l-.5 3.5zM412.4 137.8h1.2l-.6 3.5zM413 123.3l.6 3.5h-1.2zM435.6 127.9l2.7 2.4-1 .7zM649.1 136.5l4.8-.8v1.6zM732.9 127h1.1l-.5 3.5zM788.2 127.5l.6 3.5h-1.2zM195.8 146.3l.6 3.5h-1.2z"/>
<path d="M302.1 146.3l.6 3.5h-1.1zM117.5 162.8h1.2l-.6 3.5zM118.1 166.3l.6 3.5h-1.2zM173.6 177.8h1.2l-.6 3.5zM185.2 166h1.2l-.6 3.5zM195.2 166h1.2l-.6 3.5zM553.5 177.8h1.1l-.6 3.5zM554 159.3l.6 3.5h-1.1zM684.4 177.8h1.2l-.6 3.5zM202.8 198l3.5-.6v1.1zM284.3 197.4l3.5 .6-3.5 .5zM287.8 198l3.5-.6v1.1z"/>
<path d="M567.3 197.4l3.5 .6-3.5 .5zM621 195.3l4.8 .8-4.8 .8zM602.6 207.7l3.5-.6v1.2zM645.6 207.1l3.5 .6-3.5 .6zM237.8 239.7l3.5-.6v1.1zM328.3 239.1l3.5 .6-3.5 .5zM308.3 273.6l3.5 .6-3.5 .6zM331.8 274.2l3.5-.6v1.2zM528.3 273.6l3.5 .6-3.5 .6zM171.8 290.8l.6 3.5h-1.1zM187.7 290.8l.6 3.5h-1.1zM187.2 299.8h1.1l-.6 3.5z"/>
<path d="M237.1 287.3l2.1 3.5h-4.1zM535.9 298.2l.8 .8-2.8 2.1zM547.2 298.1l.9-.7 1.7 3.2zM171.3 312.3h1.1l-.6 3.5zM171.8 315.8l.6 3.5h-1.1zM526.9 307.6l2.8-2.1-2 2.9zM553.8 306l2.6 2.5-.9 .7zM202.8 334.6l3.5-.6v1.1zM328.3 334l3.5 .6-3.5 .5zM331.8 334.6l3.5-.6v1.1zM388.3 334l3.5 .6-3.5 .5zM391.8 334.6l3.5-.6v1.1z"/>
<path d="M468.3 334l3.5 .6-3.5 .5zM391.8 348.3l3.5-.6v1.2zM548.3 347.7l3.5 .6-3.5 .6z"/>
</g>
<g font-size="6">
<text x="764.9" y="579">P23Y5B153057</text>
<text x="812.1" y="578.9">00</text>
</g>
<g font-size="5.7">
<text x="425.9" y="64.8">458</text>
<text x="418" y="76.4">388±0.1</text>
<text x="117.2" y="92.5" transform="rotate(-90 117.2 92.5)">THRU`</text>
<text x="222.8" y="90.4">46.5±0.2</text>
<text x="787.3" y="95.1" transform="rotate(-90 787.3 95.1)">THRU`</text>
<text x="49.6" y="99">3.46</text>
<text x="368" y="98.7">100±0.1</text>
<text x="561.9" y="100.8">23.25±0.1</text>
<text x="610.7" y="98.2">A</text>
<text x="733.8" y="100.2">8.6</text>
<text x="792.5" y="100.5" transform="rotate(-90 792.5 100.5)">NOS</text>
<text x="209.2" y="102.5">23.25±0.1</text>
<text x="664.9" y="107.9">B</text>
<text x="122.4" y="112.3" transform="rotate(-90 122.4 112.3)">NOS</text>
<text x="792.5" y="108.6" transform="rotate(-90 792.5 108.6)">8</text>
<text x="122.4" y="120.4" transform="rotate(-90 122.4 120.4)">2</text>
<text x="57.6" y="126.6" transform="rotate(-75 57.6 126.6)">30°</text>
<text x="352.5" y="130.2" transform="rotate(-90 352.5 130.2)">30</text>
<text x="412.1" y="136.2" transform="rotate(-90 412.1 136.2)">18</text>
<text x="664.9" y="138.3">B</text>
<text x="173.3" y="150.2" transform="rotate(-90 173.3 150.2)">70</text>
<text x="455.1" y="150.6" transform="rotate(51 455.1 150.6)">M12</text>
<text x="684.1" y="150.2" transform="rotate(-90 684.1 150.2)">70</text>
<text x="739" y="154">SECTION</text>
<text x="770" y="154">B-B</text>
<text x="185" y="161.2" transform="rotate(-90 185 161.2)">46.5±0.2</text>
<text x="727.7" y="159.3">SCALE/ÉCHELLE</text>
<text x="784.3" y="159.3">1:1</text>
<text x="465.8" y="163.7" transform="rotate(51 465.8 163.7)">THRU`</text>
<text x="553.2" y="165.4" transform="rotate(-90 553.2 165.4)">45°</text>
<text x="553.2" y="173.2" transform="rotate(-90 553.2 173.2)">x</text>
<text x="111" y="179.9">0.03 A</text>
<text x="194.9" y="174.8" transform="rotate(-90 194.9 174.8)">23.25±0.1</text>
<text x="301.3" y="176" transform="rotate(-90 301.3 176)">5±0.1</text>
<text x="558.4" y="175.9" transform="rotate(-90 558.4 175.9)">TYP</text>
<text x="553.2" y="185.3" transform="rotate(-90 553.2 185.3)">22</text>
<text x="241.4" y="197.1">85</text>
<text x="423.4" y="197.1">283</text>
<text x="610.7" y="197.8">A</text>
<text x="65.1" y="203.3">SECTION</text>
<text x="96.1" y="203.3">A-A</text>
<text x="53.8" y="208.6">SCALE/ÉCHELLE</text>
<text x="110.4" y="208.6">1:1</text>
<text x="610.8" y="206.8">46.5±0.2</text>
<text x="401.6" y="210.9">SCALE/ÉCHELLE</text>
<text x="458.1" y="210.9">1:1</text>
<text x="272.9" y="238.8">94±0.1</text>
<text x="584.6" y="247.3" transform="rotate(-46 584.6 247.3)">DEEP</text>
<text x="576.3" y="256" transform="rotate(-46 576.3 256)">16</text>
<text x="570.8" y="261.6" transform="rotate(-46 570.8 261.6)">x</text>
<text x="281" y="273.3">20±0.1</text>
<text x="416" y="273.3">200±0.02</text>
<text x="235.2" y="279.5">A</text>
<text x="562.7" y="277.7" transform="rotate(-46 562.7 277.7)">NOS</text>
<text x="186.9" y="285.1" transform="rotate(-90 186.9 285.1)">12.5±0.1</text>
<text x="557" y="283.5" transform="rotate(-46 557 283.5)">2</text>
<text x="171" y="315.2" transform="rotate(-90 171 315.2)">25±0.1</text>
<text x="568.4" y="323.9" transform="rotate(53 568.4 323.9)">M8</text>
<text x="564.2" y="327" transform="rotate(53 564.2 327)">4</text>
<text x="166.8" y="330.8">0.1 A</text>
<text x="261.4" y="333.7">129</text>
<text x="349.9" y="333.7">60±0.1</text>
<text x="419.9" y="333.7">80±0.2</text>
<text x="569.1" y="333.5" transform="rotate(53 569.1 333.5)">NOS</text>
<text x="576.1" y="334.2" transform="rotate(53 576.1 334.2)">x</text>
<text x="580.8" y="340.4" transform="rotate(53 580.8 340.4)">16</text>
<text x="458" y="347.4">160±0.2</text>
<text x="588.1" y="350.1" transform="rotate(53 588.1 350.1)">DEEP</text>
<text x="405.4" y="359.9">SCALE/ÉCHELLE</text>
<text x="461.9" y="359.9">1:1</text>
<text x="381" y="410.1">NOTE</text>
<text x="401.2" y="410.1">-</text>
<text x="410.6" y="410.1">USE</text>
<text x="427" y="410.1">THRAEDED</text>
<text x="462.9" y="410.1">INSERT</text>
<text x="488.4" y="410.1">AT</text>
<text x="499.9" y="410.1">ALL</text>
<text x="514.8" y="410.1">TAPPING</text>
<text x="544.6" y="410.1">HOLE</text>
<text x="375.8" y="430.4">NOTE</text>
<text x="396" y="430.4">:-(English)</text>
<text x="375.8" y="435.7">DEBURR</text>
<text x="404.2" y="435.7">ALL</text>
<text x="419.1" y="435.7">UNSPECIFIED</text>
<text x="463.2" y="435.7">HOLES</text>
<text x="487.4" y="435.7">AND</text>
<text x="504.1" y="435.7">SHARP</text>
<text x="528.5" y="435.7">EDGES.</text>
<text x="375.8" y="446.2">NOTE</text>
<text x="396" y="446.2">:-(French)</text>
<text x="375.8" y="451.4">ÉBAVUREZ</text>
<text x="411.8" y="451.4">TOUS</text>
<text x="432.1" y="451.4">LES</text>
<text x="447.4" y="451.4">TROUS</text>
<text x="471.7" y="451.4">NON</text>
<text x="489.1" y="451.4">SPÉCIFIÉS</text>
<text x="524.2" y="451.4">ET</text>
<text x="535.6" y="451.4">LES</text>
<text x="550.9" y="451.4">BORDS</text>
<text x="575.5" y="451.4">TRANCHANTS.</text>
<text x="490.6" y="492">NOTE</text>
<text x="490.6" y="497.3">#</text>
<text x="499.2" y="497.3">MATERIAL:</text>
<text x="510.8" y="492">:</text>
<text x="517.3" y="492">(English)</text>
<text x="534.7" y="497.3">Aluminum,</text>
<text x="572.9" y="497.3">7075-T6</text>
<text x="490.6" y="502.5">#</text>
<text x="499.2" y="502.5">FINISH:</text>
<text x="525.6" y="502.5">SELF-ANODIZING</text>
<text x="490.6" y="507.8">#</text>
<text x="499.2" y="507.8">MACHINING:</text>
<text x="490.6" y="513">#</text>
<text x="499.2" y="513">WEIGHT(Kg</text>
<text x="537.2" y="513">):</text>
<text x="546.4" y="513">1.16</text>
<text x="564.7" y="513">kg</text>
<text x="490.6" y="523.5">NOTE</text>
<text x="510.9" y="523.5">:-(French)</text>
<text x="490.6" y="528.8">#</text>
<text x="499.2" y="528.8">MATÉRIEL</text>
<text x="532.3" y="528.8">:</text>
<text x="538.7" y="528.8">Aluminum,</text>
<text x="577" y="528.8">7075-T6</text>
<text x="171.3" y="538.9">SCALE/ÉCHELLE</text>
<text x="227.9" y="538.9">1:2</text>
<text x="490.6" y="534">#</text>
<text x="490.6" y="539.3">#</text>
<text x="499.2" y="539.3">MACHINES</text>
<text x="499.2" y="534">FINITION</text>
<text x="529" y="534">:</text>
<text x="534.7" y="539.3">:</text>
<text x="539.6" y="534">SELF-ANODIZING</text>
<text x="490.6" y="544.5">#</text>
<text x="499.2" y="544.5">POIDS</text>
<text x="521.7" y="544.5">(Kg):</text>
<text x="541.9" y="544.5">1.16</text>
<text x="560.2" y="544.5">kg</text>
</g>
<text font-size="5.6" x="723.5" y="539.3">WIPRO PARI GROUP</text>
<g font-size="5.4">
<text x="787.3" y="108.6" transform="rotate(-90 787.3 108.6)">O9</text>
<text x="117.2" y="120.4" transform="rotate(-90 117.2 120.4)">O40 H8</text>
<text x="732.6" y="129.3" transform="rotate(-90 732.6 129.3)">O15</text>
<text x="104.8" y="179.9">n</text>
<text x="553.2" y="279.9" transform="rotate(-46 553.2 279.9)">O 6 H7</text>
<text x="160.7" y="330.8">i</text>
</g>
<g font-size="4.9">
<text x="42.9" y="6.7">1</text>
<text x="101.4" y="6.8">2</text>
<text x="152.5" y="6.8">3</text>
<text x="202.1" y="6.8">4</text>
<text x="252.1" y="6.8">5</text>
<text x="300.5" y="6.8">6</text>
<text x="352.6" y="6.8">7</text>
<text x="401.9" y="6.8">8</text>
<text x="448.4" y="6.8">9</text>
<text x="498.2" y="6.8">10</text>
<text x="546.4" y="6.8">11</text>
<text x="597" y="6.8">12</text>
<text x="648.5" y="6.6">13</text>
<text x="699.5" y="6.6">14</text>
<text x="749" y="6.8">15</text>
<text x="809.5" y="6.6">16</text>
<text x="9.6" y="26.7">M</text>
<text x="840.6" y="26.7">M</text>
<text x="9.6" y="71.4">L</text>
<text x="840.6" y="71.4">L</text>
<text x="9.6" y="124.2">K</text>
<text x="840.6" y="124.2">K</text>
<text x="9.6" y="173.4">J</text>
<text x="840.6" y="173.4">J</text>
<text x="9.6" y="222.7">H</text>
<text x="840.6" y="222.7">H</text>
<text x="9.6" y="274.3">G</text>
<text x="840.6" y="274.3">G</text>
<text x="9.6" y="322.7">F</text>
<text x="840.6" y="322.7">F</text>
<text x="9.6" y="373.4">E</text>
<text x="840.6" y="373.4">E</text>
<text x="9.6" y="423.8">D</text>
<text x="840.6" y="423.8">D</text>
<text x="9.6" y="472.9">C</text>
<text x="840.6" y="472.9">C</text>
<text x="9.6" y="522.1">B</text>
<text x="840.6" y="522.1">B</text>
<text x="9.6" y="568.7">A</text>
<text x="840.6" y="568.7">A</text>
<text x="17.2" y="577">NOTE FOR WIPRO PARI DESIGN -REF. ONLY</text>
<text x="45.9" y="582.3">WEAR DETAILS : NA</text>
<text x="42.9" y="590.7">1</text>
<text x="101.4" y="590.8">2</text>
<text x="152.5" y="590.8">3</text>
<text x="202.1" y="590.8">4</text>
<text x="252.1" y="590.8">5</text>
<text x="300.5" y="590.8">6</text>
<text x="352.6" y="590.8">7</text>
<text x="401.9" y="590.8">8</text>
<text x="448.4" y="590.8">9</text>
<text x="498.2" y="590.8">10</text>
<text x="546.4" y="590.8">11</text>
<text x="597" y="590.8">12</text>
<text x="648.5" y="590.6">13</text>
<text x="699.5" y="590.6">14</text>
<text x="749" y="590.8">15</text>
<text x="809.5" y="590.6">16</text>
</g>
<text font-size="4.2" x="677.1" y="13.9">NOTE : STANDARD FASTENER TORQUE AS PER STD-DES-01-00FR-DES-006-00</text>
<g font-size="3.9">
<text x="610.8" y="557.1">RESERVED</text>
<text x="635.3" y="557.1">SPACE</text>
<text x="610.8" y="562.7">FOR</text>
<text x="610.8" y="568.3">CONTROLLED</text>
<text x="640.7" y="568.3">COPY</text>
<text x="610.8" y="573.9">STAMP</text>
</g>
<g font-size="3.8">
<text x="653.1" y="530.9">REVISION</text>
<text x="708.9" y="530.9">DESCRIPTION</text>
<text x="779.4" y="530.9">DATE</text>
<text x="793.1" y="530.9">DRN.BY</text>
</g>
<text font-size="3.6" x="727.2" y="549.9">CYLINDER MOUNTING PLATE</text>
<text font-size="3.5" x="655.4" y="547.1">www.wipropari.com</text>
<g font-size="3.1">
<text x="818.2" y="527.3">LIMITS</text>
<text x="815" y="545.5">DRAWING TYPE</text>
<text x="690" y="546.1">DESCRIPTION</text>
<text x="689.5" y="554.7">SURFACE AREA</text>
<text x="706.3" y="554.7">SURFACE TREATMENT</text>
<text x="742.7" y="554.7">MACHINING</text>
<text x="762.5" y="554.7">DESIGN UNIT</text>
<text x="783.6" y="554.7">DESIGN UNIT CD.</text>
<text x="811" y="554.5">TEAM NO.</text>
<text x="823.3" y="554.5">SHEET SIZE</text>
<text x="828.6" y="559.9">A1</text>
<text x="689.4" y="564.9">REFERENCE DWG.</text>
<text x="690.9" y="569.3">DRN.BY</text>
<text x="704.4" y="569.3">CHKD.BY</text>
<text x="719.6" y="569.3">APPD.BY</text>
<text x="739.7" y="569.2">MATERIAL</text>
<text x="741.9" y="564.8">PART CLASS.</text>
<text x="768.6" y="564.8">HEAT TREATMENT</text>
<text x="772.5" y="569.7">DRG./PART CODE</text>
<text x="811.9" y="569.4">REV.</text>
<text x="824.4" y="569.4">SCALE</text>
<text x="737.3" y="578.1">NET WEIGHT-Kg</text>
<text x="824.4" y="578.5">SHEET</text>
</g>
<text font-size="3" x="832.5" y="403.9">°</text>
<g font-size="2.8">
<text x="558.3" y="505.5">3.2</text>
<text x="813.5" y="531.5">Gen Tol.: IS 2102</text>
<text x="556.9" y="537.3">3.2</text>
<text x="652.1" y="550.5">1.ALL DIMENSIONS ARE</text>
<text x="652" y="556.5">2.DO NOT SCALE</text>
<text x="652" y="562.5">3.IF IN DOUBT ,</text>
<text x="652" y="569.3">LOCATION :</text>
<text x="657.2" y="575.8">ALL RIGHTS OF REPRODUCTION &amp;</text>
<text x="689.1" y="575">03006751</text>
<text x="703.4" y="575">03004785</text>
<text x="718.5" y="575">03002882</text>
<text x="657.7" y="579.2">DISTRIBUTION ARE RESERVED</text>
</g>
<g font-size="2.7">
<text x="817.3" y="549.9">MACHINING</text>
<text x="652.9" y="553.5">IN mm</text>
<text x="652.8" y="559.5">DRAWING.</text>
<text x="689.6" y="559.2">120.78 in^2</text>
<text x="724.1" y="559.3">#</text>
<text x="751" y="559.1">#</text>
<text x="766.6" y="559">WPES</text>
<text x="790.4" y="558.9">0300</text>
<text x="811.9" y="558.8">PL-02</text>
<text x="652.8" y="565.6">ASK TEAM MEMBER</text>
<text x="673.4" y="569.7">PUNE</text>
<text x="718.1" y="565">P2207012121045</text>
<text x="761.5" y="564.9">B</text>
<text x="813.4" y="564.9">---</text>
<text x="746.2" y="573.3">#</text>
<text x="825.6" y="573.5">1 : 1</text>
<text x="653.1" y="576.3">C</text>
<text x="689.4" y="582.5">02/04/2024</text>
<text x="703.7" y="582.5">02/04/2024</text>
<text x="718.7" y="582.7">02/04/2024</text>
<text x="742.3" y="582.2">1.16 kg</text>
<text x="824.2" y="582.4">1 OF 1</text>
</g>
<g font-size="2.5">
<text x="812.2" y="403.7">0.5 R</text>
<text x="825.3" y="403.9">0.5 X 45</text>
<text x="812.4" y="497.2">3 UP TO 6</text>
<text x="811.9" y="501.5">6 UP TO 30</text>
<text x="810.8" y="505.8">30 UP TO 120</text>
<text x="668.4" y="519.9">.</text>
<text x="783.5" y="520">.</text>
<text x="799.1" y="519.9">.</text>
<text x="668.4" y="525">.</text>
<text x="783.3" y="524.8">.</text>
<text x="799.1" y="524.8">.</text>
</g>
<g font-size="2.4">
<text x="807.9" y="392.1">DEBURR AND REMOVE SHARP</text>
<text x="808.2" y="394.8">EDGES UNLESS SHARP EDGE</text>
<text x="809.1" y="401">UNSP.RADII</text>
<text x="809.8" y="397.6">REQUIREMENT SPECIFIED</text>
<text x="824.4" y="400.7">UNSP.CHF.</text>
<text x="812.8" y="411.8">UP TO 10</text>
<text x="829.1" y="411.9">±1.5°</text>
<text x="811.4" y="416.1">10 UP TO 50</text>
<text x="828.5" y="416.1">±0°50'</text>
<text x="810.4" y="424.6">120 UP TO 400</text>
<text x="810.9" y="420.3">50 UP TO 120</text>
<text x="828.5" y="424.6">±0°15'</text>
<text x="828.5" y="420.4">±0°25'</text>
<text x="811.7" y="433.2">0.5 UP TO 3</text>
<text x="812.5" y="437.5">3 UP TO 6</text>
<text x="829.6" y="437.5">±0.2</text>
<text x="829.6" y="433.2">±0.1</text>
<text x="812" y="441.7">6 UP TO 30</text>
<text x="829.6" y="441.8">±0.5</text>
<text x="810.9" y="446">30 UP TO 120</text>
<text x="829.6" y="446">±0.8</text>
<text x="809.9" y="454.5">315 UP TO 1000</text>
<text x="810.3" y="450.3">120 UP TO 315</text>
<text x="829.6" y="450.3">±1.2</text>
<text x="830.7" y="454.5">±2</text>
<text x="809.4" y="458.7">1000 UP TO 2000</text>
<text x="830.6" y="458.7">±3</text>
<text x="811.9" y="463">OVER 2000</text>
<text x="830.7" y="463.1">±4</text>
<text x="813" y="471.7">UP TO 10</text>
<text x="830.1" y="471.7">±1°</text>
<text x="811.5" y="475.9">10 UP TO 50</text>
<text x="828.5" y="475.9">±0°30'</text>
<text x="810.5" y="484.4">120 UP TO 400</text>
<text x="811.2" y="480.1">50 UP TO 120</text>
<text x="828.5" y="484.4">±0°10'</text>
<text x="828.5" y="480.2">±0°20'</text>
<text x="811.8" y="493">0.5 UP TO 3</text>
<text x="829.6" y="493.1">±0.1</text>
<text x="829.6" y="497.3">±0.1</text>
<text x="829.6" y="501.5">±0.2</text>
<text x="829.6" y="505.8">±0.3</text>
<text x="809.8" y="514.3">315 UP TO 1000</text>
<text x="810.3" y="510.1">120 UP TO 315</text>
<text x="829.6" y="510.1">±0.5</text>
<text x="829.6" y="514.3">±0.8</text>
<text x="809.2" y="518.6">1000 UP TO 2000</text>
<text x="829.6" y="518.6">±1.2</text>
<text x="811.9" y="522.8">OVER 2000</text>
<text x="830.6" y="522.8">±2</text>
<text x="4.2" y="557" transform="rotate(-90 4.2 557)">Uploading\2022-23\P23Y5\P23Y5B153057.dft</text>
<text x="4.2" y="584.1" transform="rotate(-90 4.2 584.1)">\\srv01102\ExDM</text>
</g>
<g font-size="2.1">
<text x="811.6" y="406.2">UNSPECIFIED TOL.(FAB)</text>
<text x="812.5" y="408.6">FOR ANGULAR IN mm.</text>
<text x="811.6" y="427.8">UNSPECIFIED TOL.(FAB)</text>
<text x="813.7" y="430.1">FOR LINEAR IN mm.</text>
<text x="811.7" y="466.2">UNSPECIFIED TOL.(M/C)</text>
<text x="812.5" y="468.5">FOR ANGULAR IN mm.</text>
<text x="811.7" y="487.6">UNSPECIFIED TOL.(M/C)</text>
<text x="813.6" y="489.9">FOR LINEAR IN mm.</text>
</g>
</svg>
